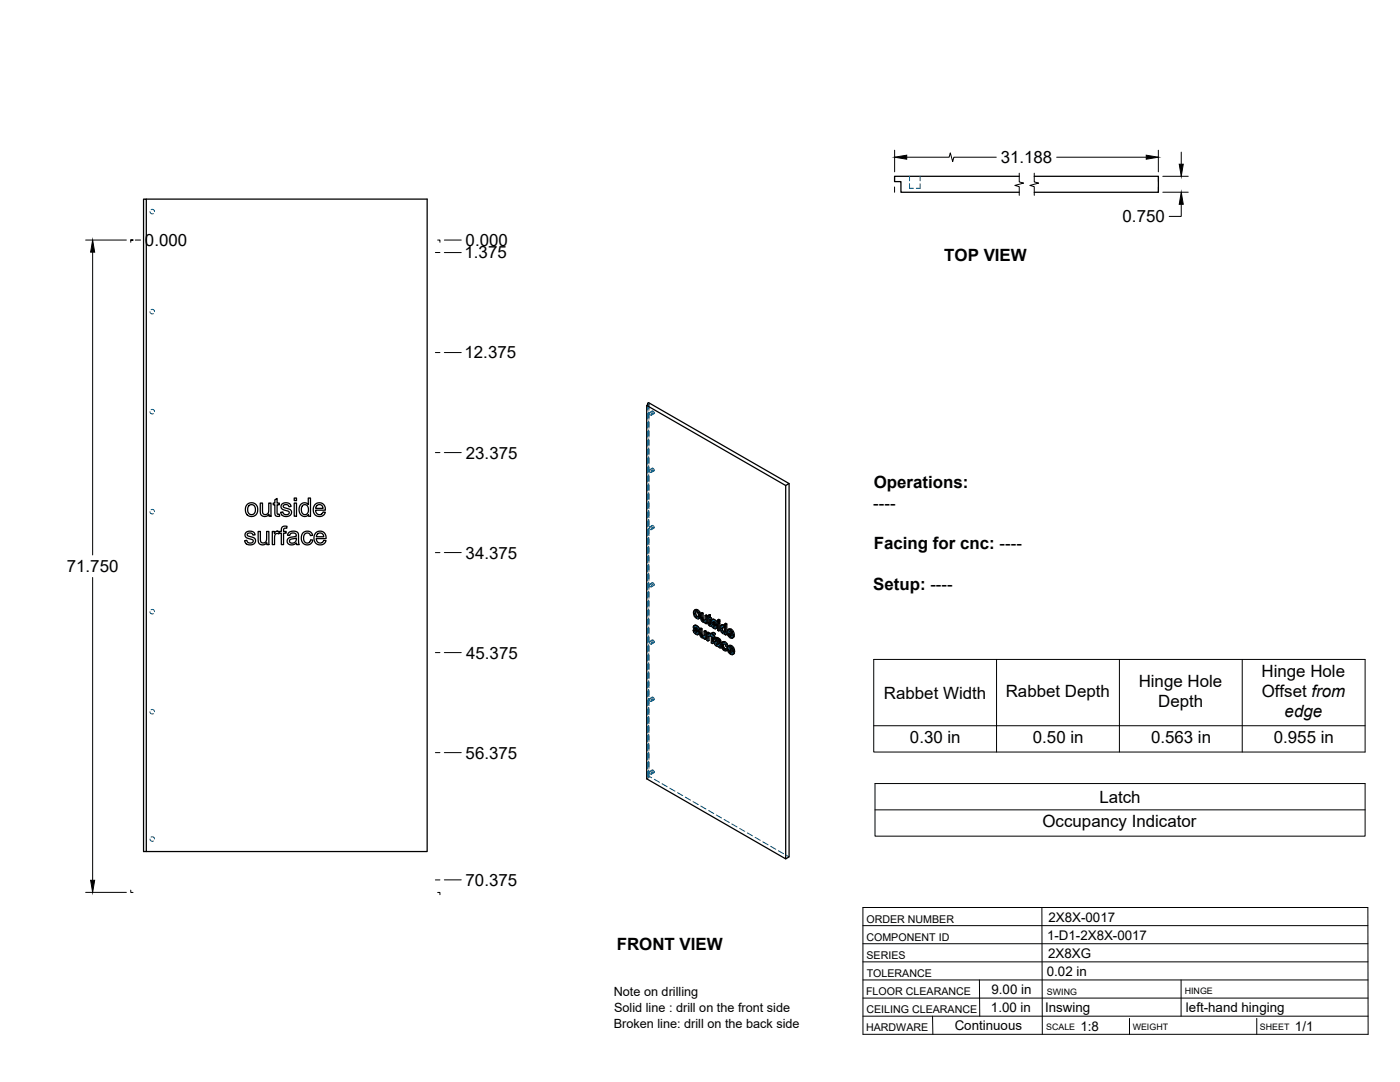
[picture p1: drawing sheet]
<svg xmlns="http://www.w3.org/2000/svg" width="559mm" height="432mm" viewBox="0 0 559 432" stroke-linecap="round" stroke-linejoin="round" font-family="sans-serif">
<!-- layer: Hidden -->
<g fill="none" stroke="#00557f" stroke-width=".4">
<path d="M363 73.3v1.8h1.6M363 70.4v1.8M367.3 73.3v1.8h-1.6M367.3 70.4v1.8M59.9 84.5l.4 .7h.9M60.3 83.7l.9-.1 .5 .9M59.9 124.4l.4 .8 .9-.1M60.3 123.6l.9-.1 .5 .9M59.9 164.3l.6 .8h.7M60.3 163.5l.9-.1 .5 .9M258.5 161.6v2.1M258.5 165v2.3"/>
<path d="M258.5 168.5v2.4M258.5 172.1v2.4M258.5 175.7v2.3M258.5 179.2v2.4M258.9 160.7v2.5M258.9 164.4v2.4M258.9 167.9v2.4M258.9 171.5v2.4M258.9 175.1v2.4M258.9 178.7v2.3M259 161.3v2.4M259 165v2.3"/>
<path d="M259 168.5v2.4M259 172.1v2.4M259 175.7v2.3M259 179.2v2.4M259.3 164.6a.56 .56 0 0 1 .7 .4 .56 .56 0 0 1-.3 .7l-.5-.7zM260.2 164.1a.54 .54 0 0 1 .8 .3 .54 .54 0 0 1-.3 .7zM260.3 164l-1 .6M261 165.1l-1 .6M258.5 182.8v2.4M258.5 186.4v2.4M258.5 189.9v2.4M258.5 193.5v2.4"/>
<path d="M258.5 197.1v2.4M258.9 182.2v2.4M258.9 185.8v2.4M258.9 189.4v2.4M258.9 193v2.3M258.9 196.5v2.4M259 182.8v2.4M259 186.4v2.4M259 189.9v2.4M259 193.5v2.4M259 197.1v2.4M259.2 187.5a.54 .54 0 0 1 .8 .3 .54 .54 0 0 1-.3 .7z"/>
<path d="M260.2 186.9a.54 .54 0 0 1 .8 .3 .54 .54 0 0 1-.3 .7zM260.3 186.9l-1 .5M261 188l-1 .5M59.9 204.2l.6 .9 .7-.1M60.3 203.4h.9l.5 .8M258.5 200.7v2.4M258.5 204.2v2.4M258.5 207.8v2.4M258.5 211.4v2.4M258.5 214.9v2.4M258.5 218.5v2.4M258.9 200.1v2.4"/>
<path d="M258.9 203.7v2.4M258.9 207.2v2.4M258.9 210.8v2.4M258.9 214.4v2.4M258.9 218v2.3M259 200.7v2.4M259 204.2v2.4M259 207.8v2.4M259 211.4v2.4M259 214.9v2.4M259 218.5v2.4M259.2 210.4a.55 .55 0 0 1 .8 .2 .55 .55 0 0 1-.3 .8z"/>
<path d="M260.2 209.8a.54 .54 0 0 1 .8 .3 .54 .54 0 0 1-.3 .7zM260.3 209.7l-1 .6M261 210.8l-1 .6M258.5 222.1v2.4M258.5 225.7v2.3M258.5 229.2v2.4M258.5 232.8v2.4M258.5 236.4v2.4M258.5 239.9v2.4M258.9 221.5v2.4M258.9 225.1v2.4M258.9 228.7v2.4"/>
<path d="M258.9 232.2v2.4M258.9 235.8v2.4M258.9 239.4v2.4M259 222.1v2.4M259 225.7v2.3M259 229.2v2.4M259 232.8v2.4M259 236.4v2.4M259 239.9v2.4M259.3 233.2a.56 .56 0 0 1 .7 .3 .56 .56 0 0 1-.3 .7l-.5-.6zM260.2 232.6a.54 .54 0 0 1 .8 .3 .54 .54 0 0 1-.3 .7zM260.3 232.5l-1 .6"/>
<path d="M261 233.6l-1 .6M59.9 244.1l.4 .8h.9M60.3 243.3h.9l.5 .8M258.5 243.5v2.4M258.5 247.1v2.4M258.5 250.7v2.3M258.5 254.2v2.4M258.5 257.8v2.4M258.9 243v2.3M258.9 246.5v2.4M258.9 250.1v2.4M258.9 253.7v2.4"/>
<path d="M258.9 257.2v2.4M259 243.5v2.4M259 247.1v2.4M259 250.7v2.3M259 254.2v2.4M259 257.8v2.4M259.3 256a.56 .56 0 0 1 .7 .3 .56 .56 0 0 1-.3 .7l-.5-.6zM260.2 255.5a.54 .54 0 0 1 .8 .2 .54 .54 0 0 1-.3 .8zM260.3 255.4l-1 .6M261 256.5l-1 .6M277.1 251.2l.4 1M277.2 250l-.5 .3"/>
<path d="M277.3 249.7l-.5 .2M277.3 244.3l-.5 .2M277.3 251.3l.3 .3M277.3 250.4l-.5 .3M277.4 249.5l-.1 1.1 1.3 1.2a.36 .36 0 0 1 .3 .5 .36 .36 0 0 1-.4 .3l.3-.3M277.5 252.2l.9 .7 .6 .1M277.5 252.2l-.5 .2M277.5 251.4l-.1 .1M277.6 250.9l-.5 .3M277.6 245.6l.9 .9 .9 .1M277.6 250.2l-.1 .1M277.6 245.6l-.5 .3"/>
<path d="M277.6 250.3l.1-.3 .5 .1 1 1M277.7 243.2l-.4 .9 .3 1.5M277.7 250l-.5 .3M277.9 243.8l-.1 .2M277.9 243.8l.8 .2 .5 .9v1l-.5 .3M277.9 243.8l-.4 .2M278.2 250.1l-.5 .3M278.2 252.9l-.4 .2M278.2 251l.4 .3M278.2 252.8l.5-.2-.4 .2M278.5 243.8l-.5 .3M278.5 246.5l-.5 .3"/>
<path d="M278.6 250.5l-.5 .2M278.7 252l-.5 .2M278.7 250.9l-.4 .3M278.8 253l-.5 .3M279 246.1l-.4 .3M279 244.4l-.4 .3M279.1 246.7l-.4 .3M279.2 245.4l-.4 .2M279.8 250.7l.1 2.7 .8 .9 .8-.1v.5l.4 .2M279.8 253l-.4 .3M280 253.5l-.5 .2M280.2 244.5l.2 2.7 .8 .9 .7-.1v.4l.4 .3"/>
<path d="M280.2 246.8l-.4 .3M280.2 253.9l-.4 .3M280.4 247.2l-.5 .3M280.6 247.7l-.4 .2M280.7 254.3l-.5 .2M281.1 248l-.5 .3M281.1 254l-.2 .1M281.4 253.8l-.6 .4M281.5 251.7l-.1 1.9-.5 .4M281.5 254.7l-.4 .2M281.5 254.2l-.4 .3 .2-.1M281.6 247.7l-.3 .2"/>
<path d="M281.7 247.7l-.5 .3M281.8 247.6l-.5 .2M281.9 245.4l-.1 2-.4 .3M281.9 248.4l-.4 .3M281.9 248l-.4 .3 .2-.2M282.3 246.2v.4l.5-.3M282.6 252.3v3l.4 .3M282.6 255.3l-.5 .3M282.8 245.9l-.2 .1M283 253l-.5 .2M283.1 245.4v.7l-.3-.2v.4l.3 .2v2.4l.9 .8-.2-.6M283.1 253.4l-.1 .1"/>
<path d="M283.1 246.5l-.5 .3M283.1 246.1l-.5 .3M283.1 248.9l-.4 .2M283.2 252.8l-.2 .1M283.3 253.2l-.5 .3 .4-.2M283.3 249.2l-.4 .3M283.5 253.3l-.4 .3 .3-.4 .4 .4 .2-.3 .4 .4v2.6l.4 .3M283.5 246.8l-.4 .2M283.7 249.5l-.4 .3M284 247l-.5-.2v.5M284 253.2l-.5 .2M284 253.3l-.5 .2"/>
<path d="M284 249.2l-.2 .1M284 249.7h-.1M284.2 248.9l.4 .9M284.3 247.6l-.5 .3M284.4 253.3l-.9 .4M284.4 256.3l-.5 .3M284.4 253.7l-.5 .3M284.4 247.3l-.5 .2M284.4 248.9l.3 .3M284.4 252.6l-.4 .2M284.4 248.1l-.5 .2M284.5 247.2l-.1 1 1.3 1.2a.37 .37 0 0 1 .3 .5 .37 .37 0 0 1-.4 .3l.3-.3"/>
<path d="M284.5 252.4l-.1 .9-.4-.2M284.6 249.8l.7 .7 .8 .1M284.6 249.8l-.5 .2M284.6 249v.1M284.7 248.5l-.5 .3M284.7 247.8l-.1 .1M284.8 247.9v-.3l.5 .1 1 1M284.8 254l-.4 .2M284.8 247.6l-.4 .3M284.9 253l-.5 .2M285.2 253l-.5 .3M285.3 247.7l-.5 .3"/>
<path d="M285.3 254.3l-.5-.3v.5M285.3 254.7l.5-.3-.2 .5 .4 .3a.87 .87 0 0 1 1 0 .87 .87 0 0 1 .3 .9l-.5-.1M285.4 248.6l.3 .3M285.4 250.4l.4-.2-.9 .5M285.4 253.2l-.5-.2-.1 .3M285.5 256.2l-.4 .3M285.6 255.8l-.5 .3M285.6 254.9l-.5 .2M285.7 248.1l-.5 .2M285.7 255.7l-.2 .6 .3 .7 .7 .6 .8 .1 .1 .4M285.7 256.9l-.4 .3M285.8 249.6l-.5 .2"/>
<path d="M285.9 248.5l-.5 .3M285.9 250.7l-.5 .2M285.9 256.5l.3-.3a.77 .77 0 0 1 .9 .2 .77 .77 0 0 1 0 .9h-.3M286.2 256.2l-.6 .3 .4-.3M286.2 254.9l-.4 .2M286.4 257.6l-.5 .2M286.7 255l-.5 .3M286.9 257.7l-.5 .3M286.9 248.3v3l.4 .3M286.9 247.2v.6l.4 .2M286.9 251.3l-.5 .3M286.9 247.8l-.5 .2"/>
<path d="M287.1 257.3l-.4 .3M287.2 255.5l-.5 .2M287.2 257.2l-.4 .3 .1-.1M287.3 256.5l-.4 .3M287.3 256l-.4 .2M287.3 256.1l-.4 .3M287.3 257.7l-.4 .2M287.4 258.1l.5 .3M287.4 258.1l-.4 .3M287.9 250.4l-.5 .2M288 251.3l-.5 .2M288 249.6l-.5 .3"/>
<path d="M288.2 249.3l-.3 .8 .3 1.6 .8 .9 .7-.1v.4l.4 .3M288.3 257.1l-.5 .3M288.4 252.1l-.4 .2M288.4 256.3l-.4 .3M288.5 249.9l-.1 .2M288.5 249.9l.7 .1 .5 1v.9l-.5 .3M288.5 249.9l-.4 .2 .4-.2M288.6 258.4l-.4 .3M288.6 256.1l-.3 .7 .2 1.5 .7 .8 1 .4M288.8 256.8l.6-.2 1.1 1.2M289 256.6l-.5 .3M289 252.6l-.5 .2"/>
<path d="M289 249.9l-.5 .2M289.4 249.8l-.2 .1M289.5 259.4l-.5 .2M289.5 256.6l-.4 .3M289.5 252.2l-.4 .3M289.5 250.4l-.4 .3M289.6 259h.3M289.7 248.8v1.5l-.5-.7M289.7 250.3l-.5 .2M289.7 251.5l-.4 .2M289.7 252.9l-.4 .3M289.7 252.5l-.4 .3 .3-.1"/>
<path d="M289.9 257l-.5 .3M289.9 259l-.4 .2M290.1 257.6l-.5 .3M290.1 258.6l-.2 .4M290.4 258.7l.2 .2-.2 .4M290.6 258.9l-.2 .1M290.7 252l-.5 .3M290.8 258.6l-.5 .2M291 251l-.3 .8 .3 1.5 1 1 .8 .1M291 253.3l-.4 .3M291.1 252.4l-.4 .2M291.1 259.9l-.4 .3"/>
<path d="M291.1 257.6l-.3 .7 .3 1.6 .9 .9 .9 .1M291.2 252.9l-.1-.5 2 1.1M291.3 258.9l-.5 .3M291.4 259.5l-.1-.6 1.9 1.2M291.4 251.5l-.2 .2M291.4 251.5l.7 .2 .5 1.1-.6-.3M291.4 251.5l-.5 .2M291.5 258l-.2 .3M291.5 258l.8 .3 .4 1.1-.6-.4M291.5 258l-.4 .3M291.9 251.5l-.5 .3M291.9 254.3l-.5 .2"/>
<path d="M292 258.1l-.4 .2M292.1 253.9h.2M292.4 253.9l-.5 .3 .4-.3M292.4 252.1l-.4 .3M292.6 258.7l-.5 .3M292.6 252.8l-.5 .2M292.6 253.6l-.1 .1M292.7 254.4l-.5 .3M292.7 253.7l-.4 .2M292.7 259.4l-.4 .2M258.5 261.4v2.4M258.5 265v2.3"/>
<path d="M258.5 268.5v2.4M258.5 272.1v2.4M258.5 275.7v2.3M258.5 279.3v2.3M258.9 260.8v2.4M258.9 264.4v2.4M258.9 268v2.3M258.9 271.5v2.4M258.9 275.1v2.4M258.9 278.7v2.4M259 261.4v2.4M259 265v2.3"/>
<path d="M259 268.5v2.4M259 272.1v2.4M259 275.7v2.3M259 279.3v2.3M259.3 278.8a.56 .56 0 0 1 .7 .4 .56 .56 0 0 1-.3 .7l-.5-.6zM260.2 278.3a.55 .55 0 0 1 .8 .3 .55 .55 0 0 1-.3 .7zM260.3 278.2l-1 .6M261 279.3l-1 .6M292 260.8l-.4 .3M292.2 260.5h.3M292.5 260.5l-.4 .2M292.7 260.2h-.1"/>
<path d="M292.8 261l-.5 .3M292.8 260.3l-.3 .2M59.9 284l.4 .8h.9M60.3 283.3l.9-.1 .5 .8M258.5 282.8v2.4M258.5 286.4v2.4M258.5 290v2.4M258.5 293.5v2.4M258.5 297.1v2.4M258.9 282.3v2.3M258.9 285.8v2.4M258.9 289.4v2.4"/>
<path d="M258.9 293v2.3M258.9 296.5v2.4M259 282.8v2.4M259 286.4v2.4M259 290v2.4M259 293.5v2.4M259 297.1v2.4M258.5 300.7v2.4M258.5 304.2v2.4M258.5 307.8v2.2M258.5 310l.5 .3M258.9 300.1v2.4"/>
<path d="M258.9 303.7v2.4M258.9 307.3v2.4M258.9 309.7l-.4 .3M258.9 309.7l1.2 .7M259 310.3l-.9 .5M259 300.7v2.4M259 304.2v2.4M259 307.8v2.5M259.2 308a.55 .55 0 0 1 .8 .2 .55 .55 0 0 1-.3 .8zM260.2 307.4a.54 .54 0 0 1 .8 .3 .54 .54 0 0 1-.3 .7zM260.3 307.3l-1 .6M261 308.4l-1 .6"/>
<path d="M261.2 311l2 1.2M264.2 312.8l2.1 1.2M267.3 314.6l2.1 1.1M270.4 316.3l2.1 1.2M273.5 318.1l2.1 1.2M276.6 319.9l2.1 1.2M59.9 334.8l.4 .8h.9M60.3 334.1l.9-.1 .5 .8M279.7 321.7l2.1 1.2M282.8 323.5l2.1 1.2M285.9 325.2l2.1 1.2M289 327l2.1 1.2"/>
<path d="M292.1 328.8l2.1 1.2M295.2 330.6l2.1 1.2M298.3 332.4l2.1 1.2M301.4 334.2l2.1 1.1M304.5 336l2.1 1.1M307.6 337.7l2 1.2M310.7 339.5l2 1.2M313.8 341.3l1.2 .7"/>
</g>
<!-- layer: Visible -->
<g fill="none" stroke="#000" stroke-width=".51">
<path d="M57.3 79.5h1.1v260.3h-1.1zM58.4 79.5h112.1v260.3h-112.1M406.8 70.4h-49.7v2.1h2.5v4.2h47.2M412.8 70.4h49.6v6.3h-49.6M258.5 161l.5 .3-.9 .5v149l55.5 32v-149M258.5 161l.4-.3 56.1 32.3-1.4 .8-55.5-32M258.5 161v.6M109.7 199.5l.9-.6v1.9h.9v.6h-.9v3.4l.2 .4h.7l.1 .8a1.32 1.32 0 0 1-1.5-.1 1.32 1.32 0 0 1-.4-1.4v-3.1h-.6v-.6h.6zM117.4 198.8h.9v1h-.9zM315 193v149l-1.4 .8M98.1 212.6l1.2-.6a1.94 1.94 0 0 1 2.5 1.4l-.9 .2a1.1 1.1 0 0 0-1.1-1 1.1 1.1 0 0 0-1 1.1l.2 .2a3.3 3.3 0 0 1 3 1.5 2.21 2.21 0 0 1-1.6 2 2.21 2.21 0 0 1-2.5-.9l-.3-.7h1a1.23 1.23 0 0 0 1.3 1 1.23 1.23 0 0 0 1.1-1.2l-.5-.3a2.68 2.68 0 0 1-2.7-1.5zM98.7 201.2l1.5-.5a2.65 2.65 0 0 1 2.6 3.5 2.65 2.65 0 0 1-4.3 1l-.5-1.4a2.97 2.97 0 0 1 .7-2.6z"/>
<path d="M99.3 201.9l.8-.5a1.96 1.96 0 0 1 1.9 2 1.96 1.96 0 0 1-2 1.9l-.7-.4-.4-.8v-1.3zM103 212.1h.9v2.9a1.32 1.32 0 0 0 1.3 1.7 1.32 1.32 0 0 0 1.2-1.8v-2.8h.9v5.2h-.8v-.7a1.88 1.88 0 0 1-2.2 .8 1.88 1.88 0 0 1-1.3-2.1zM103.9 200.8h.9v2.9a1.32 1.32 0 0 0 1.3 1.7 1.32 1.32 0 0 0 1.2-1.8v-2.8h.9v5.2h-.8v-.8a1.88 1.88 0 0 1-2.3 .9 1.88 1.88 0 0 1-1.2-2.1zM108.7 212.1h.8v.8a1.28 1.28 0 0 1 2-.7l.8-.1v-.6a1.5 1.5 0 0 1 .7-1.4 1.5 1.5 0 0 1 1.6 0l-.2 .7a.83 .83 0 0 0-.8 0 .83 .83 0 0 0-.4 .8v.5h1v.7h-1v4.5h-.9v-4.5h-.8v-.4l-.2 .7a1.17 1.17 0 0 0-1.4 .1 1.17 1.17 0 0 0-.3 1.4v2.7h-.9zM112.5 201.2l1.2-.5a1.91 1.91 0 0 1 2.5 1.4l-.9 .1a1.13 1.13 0 0 0-1.1-.9 1.13 1.13 0 0 0-1.1 1l.3 .2a3.4 3.4 0 0 1 2.9 1.6 2.21 2.21 0 0 1-1.6 2 2.21 2.21 0 0 1-2.4-.9l-.3-.8h.9a1.23 1.23 0 0 0 1.3 1 1.23 1.23 0 0 0 1.2-1.2l-.7-.3a2.3 2.3 0 0 1-2.5-1.6zM115.1 212.7a2.49 2.49 0 0 1 4 .4l.3 4.2h-.9l-.2-.6a1.99 1.99 0 0 1-2.2 .8 1.99 1.99 0 0 1-1.5-1.9l.8-.9 1.7-.5a.82 .82 0 0 0 1.1-.7 .82 .82 0 0 0-1.1-.8 1.2 1.2 0 0 0-1.5 1l-.9-.1zM115.7 215.4l2.6-.7a1.53 1.53 0 0 1-.8 1.9 1.53 1.53 0 0 1-1.9-.5zM117.4 200.8h.9v5.2h-.9zM120 201.3l1.1-.6a1.88 1.88 0 0 1 1.9 .7v-2.6h.9v7.2h-.8v-.6a2.18 2.18 0 0 1-2.6 .4 2.18 2.18 0 0 1-1.1-2.4zM120.8 201.8l.6-.4a2.12 2.12 0 0 1 1.8 1.5 2.12 2.12 0 0 1-.8 2.3l-.4 .2a2.1 2.1 0 0 1-1.7-1.5 2.1 2.1 0 0 1 .5-2.1zM120.8 212.7l1.1-.6 1.4-.1 .8 .4 .6 .9 .1 .3-.9 .2a1.44 1.44 0 0 0-1.9-1 1.44 1.44 0 0 0-.8 1.9l.1 1.1a1.34 1.34 0 0 0 1.5 .9 1.34 1.34 0 0 0 1.2-1.3l.8 .1-.4 1.1a2.47 2.47 0 0 1-3.2 .4 2.47 2.47 0 0 1-.8-3.2zM125.7 201.4l1.5-.7a2.44 2.44 0 0 1 2.7 2.9h-3.9l.2 1a1.47 1.47 0 0 0 1.4 .8 1.47 1.47 0 0 0 1.3-1.1l1 .1-.3 .7-.9 .8-1 .2a2.79 2.79 0 0 1-2.6-1.7 2.79 2.79 0 0 1 .6-3z"/>
<path d="M126 212.7l1.5-.7a2.44 2.44 0 0 1 2.7 2.9h-4l.3 1a1.47 1.47 0 0 0 1.4 .8 1.47 1.47 0 0 0 1.3-1.1l.9 .2-.2 .6-.6 .6-1.3 .4a2.79 2.79 0 0 1-2.6-1.6 2.79 2.79 0 0 1 .6-3.1zM126.5 201.8l.6-.4 1.1 .1 .7 1.4h-2.9zM126.7 213.1l.8-.4 1 .2 .7 1.3h-2.9zM276.6 251.5l.9 1.4 .6 .4 .6-.1M276.9 249.8l.6-.3 .8 .2 .9 1.4-.5 .3-.1-.6M277.3 244.8l.4-.8 .9 .7 .1 1.4-.3 .4-.4-.1M277.3 251.3l-.7 .2 .5 .2M277.3 252.3l.5 .4 .4-.3M277.4 250.9l1 .9 .5-.2M277.4 251.5l-.3 .2 .2 .6 .4-.3M277.5 249.5l-.7 .5v.6l1.6 2M277.5 250.3l-.3 .3 .5-.2"/>
<path d="M277.5 245.8l.5 .6 .5-.3M277.6 251.6l.8 .9M277.6 250.3l.6 .7M277.7 249.9l.5 .4 .5-.2M277.7 244.5l-.4 .3v.5l.2 .5 .4-.3M277.7 250.4l1 1M277.7 250.4h-.5M277.7 249.5l-.7 .3M277.8 252.7l.4 .1M277.8 244l.1 1.5 .8 .7M277.8 250.6l-.4 .3-.2-.3M278 243.6l.9 1 .5-.3"/>
<path d="M278.1 249.7l-.4 .2-.4-.1M278.2 250.3l.4 .5 .4-.3M278.4 252.6l-.1 .2M278.4 251.8l.3 .5 .5-.3M278.5 243.4l-.5 .2-.8-.1M278.6 251.3l.7 1.2-.7 .8M278.7 252.3l.1 .5 .5-.3M278.8 252.8l-.1 .4 .4-.3M278.9 244.6l.4 1.3 .4-.3M279.1 246.7a1.73 1.73 0 0 1-2.3-1.8l.1-1 .3-.4 .8-.3 .9 .5 .6 1 .2 .9-.2 .8-.6 .5M279.3 245.9l-.2 .8 .4-.3M279.8 244.7l.4 .3 .4-.3"/>
<path d="M279.8 251.2v2.2l.4-.2M279.8 253.4l.2 .4 .4-.2M280 253.8l.3 .3 .5-.2M280.2 245v2.2l.5-.3M280.2 247.2l.2 .4 .4-.3M280.2 250.9l-.4 .3-.5-.2M280.3 254.1l.4 .1M280.4 247.6l.3 .3 .5-.2M280.7 247.9l.4 .1M280.9 254l-.6-.7-.1-2.4-.4-.2-.5 .3 .1 2.5 .8 1h.9M281 251.9l.4 .3 .5-.3M281.1 254.5v.4l.3 .3"/>
<path d="M281.1 254.5l-.2 .1M281.4 247.7l-.7-.7-.1-2.3-.4-.2-.4 .2v2.5l.7 1 1 .1M281.4 245.7l.5 .2 .4-.2M281.4 252.2v3l.5-.3v-3l-.4-.2-.5 .2v1.9l-.3 .4 .2-.1M281.5 248.3v.4l.4 .2M281.5 248.3l-.2 .1M281.9 245.9v3l.4-.2v-3l-.4-.3-.5 .3v1.9l-.3 .4 .2-.1M282.3 246.6l.3 .2 .2 2.6 .8 .5 .3-.2M282.6 246l-.3 .2 .3 .2v-.8l.9-.3v1.1l.5 .2v.4l-.5 .3v-.4M283 253.5l-.4 .2v.5l.4-.2M283 252.9v-.4l-.4-.2-.5 .3v3l.5 .2M283 252.5l-.5 .3-.4-.2"/>
<path d="M283.1 253.6l-.1 2-.4 .2v-1.6M283.1 253.6l.4 .2M283.1 253.6l-.5 .1M283.1 245.6v1l.4-.2M283.1 246.6l.4 .3 .5-.3M283.1 253l.4 .4M283.3 252.7l-.8 .5v-.4M283.3 249.3l.2 .1M283.5 249.4l.1 .5M283.5 252.8l-.8 .2M283.5 252.8l-.7 .2M283.5 245.3l-.9 .3"/>
<path d="M283.5 253.4v.3l.4 .3v2.6l.5 .2M283.5 253.5l-.1 .4M283.5 248.8l-.4 .3v-2.1l.4 .3 .3 1.8M283.6 248.9l-.5 .2M283.8 249.1l.8 1.4 .7 .4 .5-.1M283.8 249.1l-.6 .1M283.8 249.1h.1M283.8 249.3l-.3 .1M284 247.4l.6-.3 .6 .1 .8 .8 .3 .7-.5 .3-.1-.6M284.1 252.7l.9-.2 .5 .3-.1 .4-.4 .3v-.4M284.3 248.1l.4-.2 1.1 1.1M284.4 253.8l.5 .3 .4-.2"/>
<path d="M284.4 248.9l-.6 .2 .4 .2M284.4 249.9l.5 .4 .4-.2M284.5 248.5l1 .9 .5-.2M284.6 249.1l-.4 .2 .1 .4 .6-.1M284.6 247.9l-.3 .4 .5-.4 .6 .7M284.6 247.1l-.7 .5v.7l1.6 1.9M284.6 252.4l-.6 .3-.1 .9-.4-.2 .4-.3-.4-.3M284.6 252.8l.4 .3 .5-.3M284.7 249.2l.8 .9M284.8 253.3l.5 .6v.4l-.4 .2v-.4M284.8 254.5v2.1l-.4 .2v-2.6l.5 .3M284.8 247.5l.5 .4 .5-.2"/>
<path d="M284.9 247.1l-.8 .3M284.9 250.3l.4 .1M284.9 248.2l-.4 .3-.2-.2M285 253.5l-.6-.3v.6l.4-.2M285.1 252.5l-.9 .1M285.2 247.3l-.4 .2-.4-.1M285.3 247.9l.4 .5 .4-.2M285.4 254.7l.9-.3 1.3 1 .3 3-.5 .2-.1-.4M285.5 250.2l-.1 .2M285.5 249.4l.3 .5 .5-.3M285.6 256.5l.1-.1a.86 .86 0 0 1 1.1 1M285.6 257.1l.4 .4 .5-.3"/>
<path d="M285.7 256.4l-.2 .3M285.7 248.9l.7 1.2-.7 .8M285.8 255.7l-.7 .5 .1 .9 .9 .8h.8l.1 .5 .4 .2M285.8 249.9l.1 .5 .5-.3M285.9 256.5l-.4 .2 .1 .4 .5-.2M285.9 250.4l-.1 .4 .5-.3M286 256.5l.8 .8M286 255.2l-.4 .3a.71 .71 0 0 1 .9-.1 .71 .71 0 0 1 .2 .9l-1-.4M286 255.2h.1M286 257.5l.5 .1M286.1 255.7l-.7 .2M286.2 254.4l-1 .4-.1 .3 .5 .4"/>
<path d="M286.3 254.9l.5 .4 .5-.3M286.4 248.6l.5 .2 .4-.2M286.4 247.4l.5 .3 .4-.3M286.5 257.6l.3-.1zM286.7 254.6l-.4 .3-.6-.2M286.8 256l-1-.3-.5 .3M286.8 255.3l.3 .4 .5-.3M286.9 247.7v.6l.4-.3v-.6l-.4-.2-.5 .2v.6l.5 .3M286.9 248.3l.4 .3v3l-.4 .2v-3M286.9 248.3l-.5 .3v3l.5 .2M287.1 255.7l.2 .4 .4-.2M287.3 256.1v2.1l.5-.3"/>
<path d="M287.8 249.6l.6-.3 .8 .3M288.1 250.1l.7 .2 .4 .9v1l-.6 .2M288.1 251.9l.5 .5 .4-.2M288.1 250.1l-.2 .8M288.2 256.4l.7-.4 .6 .2 .6 .6 .4 1-.4 .2-.4-.9M288.3 257.6l.2 1 .5-.2M288.3 250.6l-.4 .3v.5l.2 .5 .4-.3M288.4 249.3l-.9 .6v1.4l.7 1.3 .7 .4 .4-.2M288.4 250.1v1.3l.8 .8M288.5 258.6l.5 .6 .5-.3M288.5 249.7l.4 .3M288.8 257.4l-.5 .2 .4-.8 1.4 1.2"/>
<path d="M288.8 256.8l.1 1.4 .7 .8M288.9 256l-.5 .3a2.1 2.1 0 0 0 1.4 3.4M289 249.4l-.5 .3-.6-.2M289 256.5l.7 .6 .5-.2M289.3 252.8v.4l.4 .2M289.3 252.8l-.2 .1M289.5 256.2l-.5 .3-.6-.2M289.7 249.3v4.1l.4-.2v-4.2l-.4-.2-.5 .2v1.5l-.3-.5 .3-.1M289.7 258.8l-.2 .4h-.5M290.1 249l-.4 .3-.5-.3M290.4 259l-.6 .7 .6-.4M290.4 258.7l-.7 .1 .4 .3"/>
<path d="M290.9 253.5l.6 .6 .4-.2M291.1 252l-.4 .2 1.4 .8-.4-1a.51 .51 0 0 0-.6-.3 .51 .51 0 0 0-.4 .5M291.2 251.7l-.1 .3 .9 .5M291.2 252.9l.9 1M291.3 258.5l-.5 .3 1.5 .8-.5-1.1a.51 .51 0 0 0-.6-.3 .51 .51 0 0 0-.4 .6M291.3 258.3v.2l.8 .5M291.4 253.3l-.5 .2-.2-.9 1.9 1.1M291.4 259.5l.8 1M291.4 251.4l.9 .9 .4-.3M291.5 254.1l.4 .1M291.5 259.8l-.5 .3-.2-.9 2 1.1M291.6 257.9l.8 .9 .5-.2"/>
<path d="M291.9 251.1l-1.3 .2M292 257.7l-1.3 .1M292.1 253.9l.5 .3 .5-.2M292.1 253.9l-.1 .2M292.3 252.3l.3 1.3 .5-.3M292.4 258.8l.4 1.4 .4-.3M292.5 253.7l-.4 .2M292.6 253.6l.5-.1v-.5l-.7-1.5-.9-.6-.9 .4-.4 1.1 .4 1.3 1.2 1 .8-.5M292.7 253.7l.4 .3-.8 .6M291 260.1l.6 .6 .4-.3M291.6 260.7l.4 .1M292.3 260.4l.4 .4 .5-.3"/>
<path d="M292.3 260.4l-.2 .3M292.6 260.2l-.3 .2M292.8 260.2l.4-.1v-.6l-.7-1.5-.9-.5-.9 .3-.4 1 .4 1.4 1.2 1h.6l.2-.4M292.8 260.3l.3 .4-.7 .5"/>
</g>
<!-- layer: Reference -->
<g fill="none" stroke="#000" stroke-width=".4">
<path d="M357.1 70.4v2.1M357.1 74.6v2.1M462.4 70.4v2.1M462.4 74.6v2.1M52.2 95.8v.9M53.1 95.8h-.9h.9M174.7 95.8h.9v.9M173.8 100.8h1.8M173.8 140.7h1.8M173.8 180.6h1.8M173.8 220.5h1.8M173.8 260.4h1.8"/>
<path d="M173.8 300.4h1.8M52.2 355.2v1h.9M173.8 351.2h1.8M174.7 356.2h.9v.9"/>
</g>
<!-- layer: Hidden Narrow -->
<path d="M278.2 251.5l-.4 .3M279.8 252.5l-.5 .3M280.2 246.3l-.4 .3M281.5 253.3l-.5 .2M281.9 247l-.5 .3M283.1 248.2l-.5 .3M284.4 253l-.5 .3M284.8 253.3h.1M285.3 249.1l-.4 .3M286.6 256.3l-.5 .3M287.3 256.7l-.4 .3" fill="none" stroke="#000" stroke-width=".4"/>
<!-- layer: Visible Narrow -->
<path d="M278.2 251l-.4 .2M280.2 252.6l-.4 .3M280.6 246.4l-.4 .2M283.5 248.5l-.4 .3M284.8 253.3l-.4 .3M285.3 248.6l-.4 .2M286.5 255.8l-.4 .3M287.8 256.3l-.5 .3M287.8 257l-.5 .3" fill="none" stroke="#000" stroke-width=".4"/>
<!-- layer: Titleblock -->
<g fill="none" stroke="#000" stroke-width=".4">
<path d="M344.4 362.2h201.6l.1 50.6h-201.7zM344.4 376.6h201.6M344.4 369.4h201.6M415.9 362.2l.1 50.6M344.4 383.9h201.6M344.4 398.3h201.6M344.4 391.1h201.6M390.9 391.1l.2 14.4M471.4 391.1v14.4M344.4 405.5h201.7M372.2 405.5l.1 7.3M450.8 406.4v6.4"/>
<path d="M501.6 406.4v6.4"/>
</g>
<!-- layer: FD_Dimensions -->
<g fill="none" stroke="#000" stroke-width=".4">
<path d="M357.1 59.9v8.7M462.3 59.9v8.7M361.9 62.7h16.9l.5-1.7 1 3.5 .4-1.8h17M421.8 62.7h35.7M464.1 70.4h10.2M464.1 76.7h10.2M471.5 60.7v4.8M34.2 95.8h16.2M54 95.8h2.1M177.4 95.8h6.7M471.5 81.5v4.9h-4.8M37 100.6v120.9"/>
<path d="M177.4 100.8h6.7M177.4 140.7h6.7M177.4 180.6h6.7M37 230.5v120.8M177.4 220.5h6.7M177.4 260.4h6.7M177.4 300.4h6.7M34.2 356.1h16.2M177.4 351.1h6.7"/>
</g>
<path d="M357.1 62.7l4.8-.8v1.6zM457.5 61.9l4.8 .8-4.8 .8zM470.7 65.5h1.6l-.8 4.9zM471.5 76.7l.8 4.8h-1.6zM37 95.8l.8 4.8h-1.6zM36.2 351.3h1.6l-.8 4.8z" fill="#000" stroke="#000" stroke-width=".4"/>
<!-- layer: Break Lines -->
<path d="M406.8 69.1v3.5l1.8 .5-3.5 .9 1.7 .5v3.5M412.8 69.1v3.5l1.8 .5-3.5 .9 1.7 .5v3.5" fill="none" stroke="#000" stroke-width=".4"/>
<!-- layer: Custom Tables -->
<path d="M348.7 263.2h196.2v36.9h-196.2zM397.8 263.2v36.9M446.8 263.2v36.9M495.8 263.2v36.9M348.7 289.6h196.2M349.2 312.7h195.7v21h-195.7zM349.2 323.2h195.7" fill="none" stroke="#000" stroke-width=".4"/>
<g font-size="6.7">
<text x="399.4" y="65.1">31.188</text>
<text x="448.1" y="88.7">0.750</text>
<text x="57.9" y="98.2">0.000</text>
<text x="185.9" y="98.2">0.000</text>
<text x="185.4" y="103.1">1.375</text>
<text x="376.9" y="104.1">TOP VIEW</text>
<text x="185.4" y="143.1">12.375</text>
<text x="185.9" y="183">23.375</text>
<text x="348.7" y="194.9">Operations:</text>
<text x="348.5" y="203">----</text>
<text x="348.7" y="219.2">Facing for cnc: ----</text>
<text x="185.9" y="222.9">34.375</text>
<text x="26.7" y="228.3">71.750</text>
<text x="348.5" y="235.3">Setup: ----</text>
<text x="186.1" y="262.8">45.375</text>
<text x="454.5" y="274.1">Hinge Hole</text>
<text x="503.6" y="270">Hinge Hole</text>
<text x="352.8" y="278.8">Rabbet Width</text>
<text x="401.4" y="278.2">Rabbet Depth</text>
<text x="503.6" y="278.2">Offset from</text>
<text x="462.3" y="282.2">Depth</text>
<text x="512.8" y="286.2">edge</text>
<text x="363.2" y="296.5">0.30 in</text>
<text x="412.3" y="296.5">0.50 in</text>
<text x="459.4" y="296.5">0.563 in</text>
<text x="508.4" y="296.5">0.955 in</text>
<text x="185.9" y="302.7">56.375</text>
<text x="438.8" y="320.3">Latch</text>
<text x="416.1" y="330.2">Occupancy Indicator</text>
<text x="185.8" y="353.5">70.375</text>
<text x="246.2" y="379.1">FRONT VIEW</text>
</g>
<g font-size="5.3">
<text x="418.5" y="367.9">2X8X-0017</text>
<text x="417.9" y="375">1-D1-2X8X-0017</text>
<text x="418.4" y="382.3">2X8XG</text>
<text x="417.8" y="389.5">0.02 in</text>
<text x="395.8" y="396.8">9.00 in</text>
<text x="395.5" y="403.7">1.00 in</text>
<text x="417.2" y="404.1">Inswing</text>
<text x="473.4" y="403.9">left-hand hinging</text>
<text x="381.1" y="411">Continuous</text>
<text x="431.3" y="411.5">1:8</text>
<text x="516.9" y="411.5">1/1</text>
</g>
<g font-size="5.1">
<text x="245" y="397.3">Note on drilling</text>
<text x="245.1" y="403.8">Solid line : drill on the front side</text>
<text x="245" y="410.3">Broken line: drill on the back side</text>
</g>
<g font-size="4.3">
<text x="345.8" y="368.4">ORDER NUMBER</text>
<text x="345.8" y="375.5">COMPONENT ID</text>
<text x="345.8" y="382.7">SERIES</text>
<text x="345.9" y="389.9">TOLERANCE</text>
<text x="345.7" y="397.2">FLOOR CLEARANCE</text>
<text x="345.8" y="404.4">CEILING CLEARANCE</text>
<text x="345.7" y="411.6">HARDWARE</text>
</g>
<g font-size="3.5">
<text x="417.9" y="397">SWING</text>
<text x="472.9" y="396.7">HINGE</text>
<text x="417.5" y="410.9">SCALE</text>
<text x="452.1" y="410.9">WEIGHT</text>
<text x="502.9" y="410.9">SHEET</text>
</g>
</svg>
